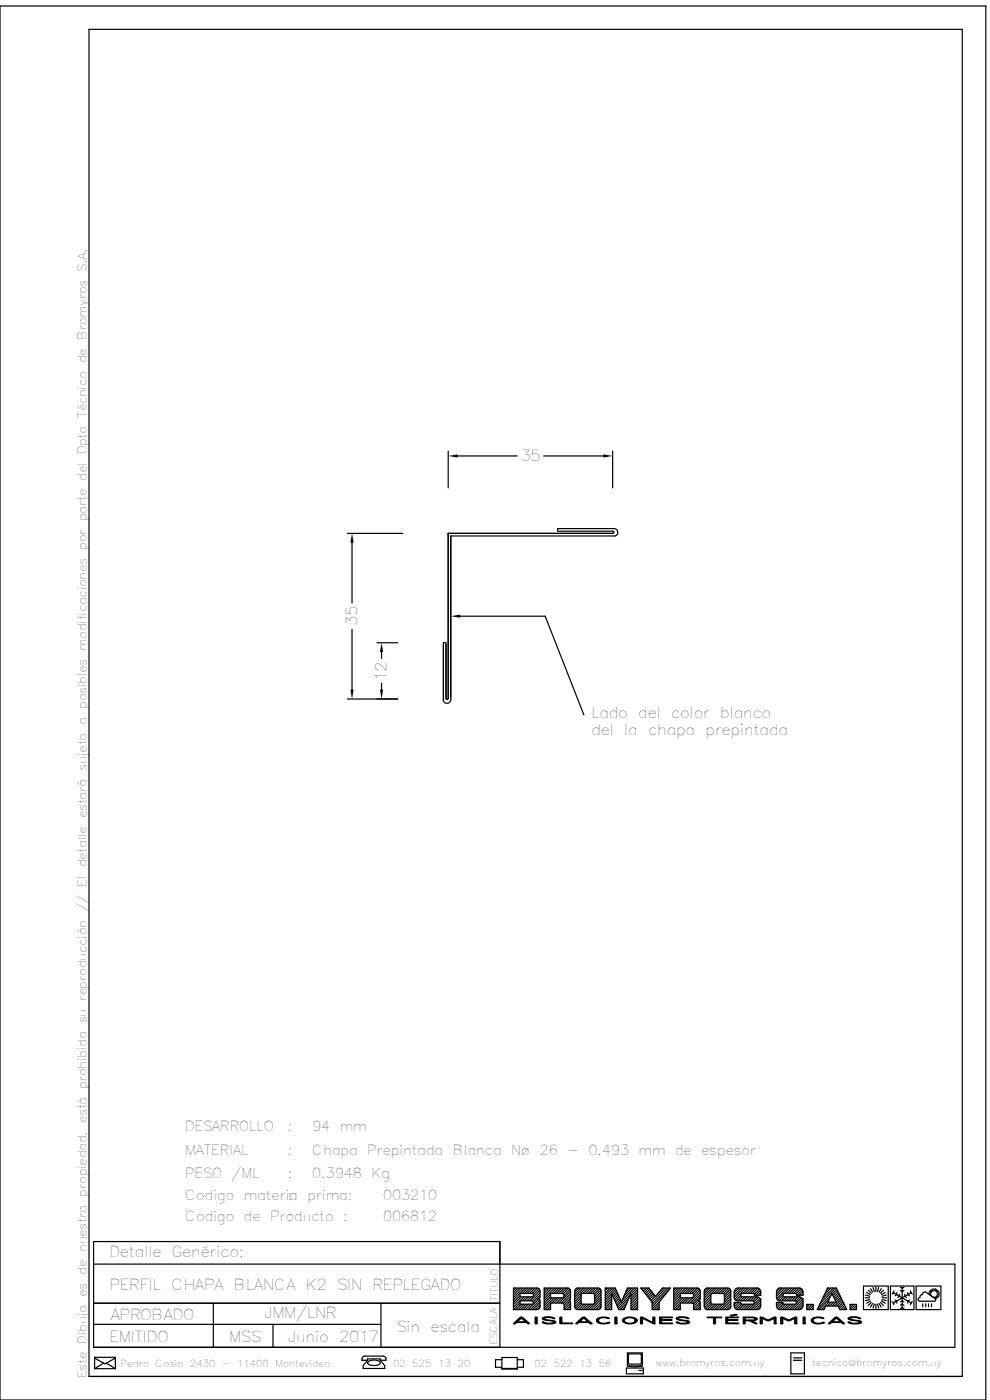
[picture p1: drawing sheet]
<svg xmlns="http://www.w3.org/2000/svg" width="210mm" height="297mm" viewBox="0 0 210 297" stroke-linecap="round" stroke-linejoin="round" font-family="sans-serif">
<g fill="none" stroke="#000" stroke-width=".25">
<path d="M0 1.3h209.1v295.7h-209.1zM18.9 6.2h185.2v285.8h-185.2zM95.1 95.7v7.8M97.1 96.7h12.6M115.3 96.7h12.7M130 95.7v7.8M73.7 113.2h11.7M74.7 115.1v12.8M95.1 113.2h34.9l.3-.3-.2-.2h-11.8v-.6h11.9a.8 .8 0 0 1 .8 .7 .8 .8 0 0 1-.5 .9h-34.9v34.7a.8 .8 0 0 1-.6 .8 .8 .8 0 0 1-.9-.5v-12.3h.5v11.9l.2 .1 .3-.2zM74.7 133.5v12.8M80 136.4h4.4M80.9 138.3v1.4"/>
<path d="M97.6 130.7h18.1l8.2 21M73.7 148.3h10.7M80.9 144.9v1.4M19.9 276.5h86.1M19.9 268.2h182.7v17.6h-182.7v-22.4h86.1v22.4M45.3 276.5v9.3M80.8 276.5v9.3M108.9 273.3h5.2l.2 .1 .3 .4v1.4l-.5 .3 .5 .4-.2 1.7-.4 .2h-5.1zM109.4 273.3l-.5 .4M109.9 273.3l-1 .9M110.3 276h2.6l.3 .2v.3l-.3 .2h-2.6zM110.3 274.4h2.6l.3 .2v.3l-.3 .2h-2.6z"/>
<path d="M110.3 276.4l-1.4 1.4M110.3 274.9l-1.4 1.4M110.4 273.3l-1.5 1.4M110.6 276.7l-1.2 1.1M110.6 275.1l-1.7 1.7M111 273.3l-2.1 2M111.1 276.7l-1.2 1.1M111.1 275.1l-2.2 2.2M111.5 273.3l-2.6 2.5M111.6 276.7l-1.2 1.1M111.6 275.1l-.8 .9M112 273.3l-1.2 1.1"/>
<path d="M112.1 276.7l-1.1 1.1M112.1 275.1l-.8 .9M112.5 273.3l-1.2 1.1M112.6 276.7l-1.1 1.1M112.6 275.1l-.8 .9M113 273.3l-1.2 1.1M113.5 273.3l-1.1 1.1M114 273.3l-1.1 1.1M114.3 275.6l-2.3 2.2M114.3 273.4l-1.1 1.2M114.5 275.4l-.1 .1M114.5 277.4l-.4 .4"/>
<path d="M114.5 275.8l-2 2M114.5 273.8l-2.1 2.2M114.6 276.9l-1.1 .9M114.6 276.3l-1.6 1.5M114.6 274.8l-1.4 1.4M114.6 274.3l-1.7 1.7M115.6 273.3l-.2 .1M116.1 273.3l-.7 .6M116.6 273.3l-1.2 1.1M116.8 274.4h2.4a.47 .47 0 0 1 .5 .5 .47 .47 0 0 1-.5 .4h-2.4zM116.8 277.7l-.2 .1M116.8 277.2l-.7 .6"/>
<path d="M116.8 276.6l-1.2 1.2M116.8 275.1l-1.4 1.4M116.8 274.6l-1.4 1.4M117.1 275.3l-1.7 1.7M117.1 273.3l-1.7 1.7M117.6 275.3l-2.2 2.2M117.6 273.3l-2.2 2.2M118.1 275.3l-1.1 1.1M118.2 273.3l-1.2 1.1M118.6 275.3l-1.1 1.1M118.7 273.3l-1.2 1.1M119.1 275.3l-1 1.1"/>
<path d="M119.2 273.3l-1.2 1.1M119.7 273.3l-1.2 1.1M119.7 276.8v1M120.2 273.3l-1.2 1.1M120.6 273.3l-1.1 1.2M120.9 273.6l-1.2 1.2M120.9 276.1l-1.2 1.3M121 273.9l-.1-.4-.3-.2h-5.2v4.5h1.4v-1.4h2.6l.3 .4M121 275.5l-.1 .3-.3 .1 .4 .4v1.5h-1.3M121 277.5l-.3 .3M121 277l-.8 .8M121 276.5l-1.3 1.3"/>
<path d="M121 275.5l-1.3 1.4M121 275l-1.5 1.5M121 274.4l-1.9 2M121 273.9l-2.4 2.5M121 273.9v1.6M122.1 273.4l.3-.1h4.6l.3 .1 .2 .4v3.5l-.2 .4-.3 .1h-4.5l-.4-.1-.2-.4v-3.5zM122.8 273.3l-.9 .8M123.3 276.4l-1.3 1.2M123.3 275.8l-1.4 1.4M123.3 275.3l-1.4 1.4M123.3 274.8l-1.4 1.4M123.3 273.3l-1.4 1.3"/>
<path d="M123.4 274.5l2.6-.1 .2 .3-.1 1.8-.2 .2-2.5-.1-.1-.2v-1.7zM123.4 276.6l-1.1 1.2M123.8 273.3l-1.9 1.8M124 276.7l-1.2 1.1M124.3 273.3l-2.4 2.3M124.5 276.7l-1.2 1.1M124.8 273.3l-1.1 1.1M125 276.7l-1.2 1.1M125.3 273.3l-1.1 1.1M125.5 276.7l-1.2 1.1M125.9 273.3l-1.2 1.1M126.4 273.3l-1.2 1.1"/>
<path d="M126.9 273.3l-1.2 1.1M127.3 273.4l-1.2 1.1M127.5 273.7l-1.3 1.3M127.5 277.2l-.6 .6M127.5 276.7l-1.1 1.1M127.5 276.2l-1.6 1.6M127.5 275.7l-2.2 2.1M127.5 275.2l-2.7 2.6M127.5 274.7l-1.3 1.4M127.5 274.2l-1.3 1.3M128.4 273.3h2.1l1.3 2.9 1.3-2.9h2.2v4.5h-1.4v-3.4l-1.5 3.4h-1.1l-1.5-3.4v3.4h-1.4zM128.9 273.3l-.5 .5"/>
<path d="M129.5 273.3l-1.1 1M129.8 277.6l-.3 .2M129.8 277.1l-.8 .7M129.8 276.5l-1.4 1.3M129.8 276l-1.4 1.4M129.8 275.5l-1.4 1.4M129.8 275l-1.4 1.4M129.8 274.5l-1.4 1.3M130 273.3l-1.6 1.5M130.5 273.3l-2.1 2M130.6 273.6l-.8 .8M130.8 273.9l-.8 .9"/>
<path d="M131 274.3l-.9 .9M131.1 274.7l-.8 .8M131.3 275l-.9 .9M131.4 275.4l-.8 .8M131.6 275.7l-.9 .9M131.7 276.1l-.8 .8M132.6 277.3l-.6 .5M133 276.4l-1.5 1.4M133.4 275.5l-2.2 2.2M133.6 273.3l-.8 .8M133.8 274.6l-2.8 2.7M134.1 273.3l-1.7 1.7"/>
<path d="M134.6 273.3l-2.6 2.6M135.1 273.3l-1.2 1.2M135.3 277.7l-.2 .1M135.3 277.2l-.7 .6M135.3 276.7l-1.2 1.1M135.3 276.2l-1.4 1.4M135.3 275.7l-1.4 1.4M135.3 275.2l-1.4 1.4M135.3 274.7l-1.4 1.3M135.3 274.2l-1.4 1.3M135.3 273.6l-1.4 1.4M135.9 273.3h1.7l1.5 1.7 1.4-1.7h1.7l-2.4 3v1.5h-1.5v-1.5z"/>
<path d="M136.1 273.3h-.1M136.7 273.3l-.5 .3M137.2 273.3l-.7 .6M137.7 273.3l-1 .9M137.9 273.6l-1 .9M138.1 273.9l-.9 .9M138.3 274.1l-.9 1M138.6 274.4l-1 .9M138.8 274.7l-1 .9M139 275l-.9 .9M139.8 277.8h.1M139.8 277.3l-.6 .5"/>
<path d="M139.8 276.8l-1.1 1M139.8 276.3l-1.5 1.4M140.8 273.3l-1.3 1.2M141.3 273.3l-3 2.9M141.8 273.3l-3.5 3.4M141.9 273.6l-3.6 3.6M142.9 273.3h5.2l.2 .1 .2 .4v1.8l-.4 .3 .4 .4v1.5h-1.3v-1.1l-.3-.3h-2.6v1.4h-1.4zM143.3 273.3l-.4 .3M143.8 273.3l-.9 .9M144.3 274.4h2.4a.47 .47 0 0 1 .5 .5 .47 .47 0 0 1-.5 .4h-2.4zM144.3 277.5l-.4 .3M144.3 276.9l-.9 .9"/>
<path d="M144.3 274.9l-1.4 1.3M144.4 275.3l-1.5 1.4M144.4 273.3l-1.5 1.4M144.9 275.3l-2 1.9M144.9 273.3l-2 1.9M145.4 275.3l-2.5 2.5M145.4 273.3l-2.5 2.4M145.9 275.3l-1.1 1.1M145.9 273.3l-1.1 1.1M146.4 275.3l-1.1 1.1M146.4 273.3l-1.1 1.1M146.9 273.3l-1.1 1.1"/>
<path d="M147.4 273.3l-1.1 1.1M148 273.3l-1.2 1.1M148.3 273.4l-1.2 1.2M148.3 276l-1.1 1.1M148.5 273.7l-2.7 2.7M148.5 277.3l-.5 .5M148.5 276.8l-1 1M148.5 276.3l-1.3 1.4M148.5 275.3l-1.4 1.3M148.5 274.7l-1.6 1.7M148.5 274.2l-2.2 2.2M149.6 273.4l.3-.1h4.7l.2 .1 .2 .4v3.5l-.1 .3-.5 .2h-4.4l-.4-.1-.2-.5v-3.3z"/>
<path d="M150 273.3l-.6 .6M150.5 273.3l-1.1 1.1M150.8 276.1l-1.3 1.3M150.8 275.6l-1.4 1.3M150.8 275l-1.4 1.4M150.8 274.5l.2-.1 2.5 .1 .2 .2-.1 1.8-.2 .2h-2.4l-.2-.1zM150.8 276.6l-1.1 1.1M151 273.3l-1.6 1.6M151.2 276.7l-1.1 1.1M151.6 273.3l-2.2 2.1M151.7 276.7l-1.1 1.1M152.1 273.3l-2.7 2.6"/>
<path d="M152.2 276.7l-1.1 1.1M152.6 273.3l-1.2 1.1M152.7 276.7l-1.1 1.1M153.1 273.3l-1.1 1.1M153.2 276.7l-1.1 1.1M153.6 273.3l-1.1 1.1M154.1 273.3l-1.1 1.1M154.6 273.3l-1.1 1.1M154.9 273.5l-1.2 1.2M155 277l-.8 .8M155 276.5l-1.3 1.3M155 276l-1.9 1.8"/>
<path d="M155 275.5l-2.4 2.3M155 274.9l-1.3 1.4M155 274.4l-1.3 1.4M155 273.9l-1.3 1.4M156.2 276.3l-.5 .5M156.7 276.3l-.9 .9M156.7 273.3l-1 .9M157.1 274.9l.3-.5h2.5l.1 .4h1.4v-.9l-.5-.6h-4.6l-.3 .1-.3 .7v1.2l.3 .5 .5 .2h3.3l.2 .4-.2 .3h-2.6l-.1-.4h-1.4v.7l.3 .6 .5 .2h4.2l.5-.3 .2-1.7-.4-.5-.3-.2h-3.3M157.1 274.9l.3 .2M157.1 276.4l-1.1 1.2M157.1 274.9l-1 1M157.2 273.3l-1.5 1.4"/>
<path d="M157.4 276.7l-1.1 1.1M157.4 275.1l-.8 .9M157.7 273.3l-2 1.9M157.9 276.7l-1.1 1.1M157.9 275.1l-.8 .9M158.2 273.3l-2.3 2.3M158.4 276.7l-1.1 1.1M158.4 275.1l-.8 .9M158.7 273.3l-1.1 1.1M158.9 276.7l-1.1 1.1M158.9 275.1l-.8 .9M159.3 273.3l-1.2 1.1"/>
<path d="M159.4 276.7l-1.1 1.1M159.5 275.1l-.9 .9M159.8 273.3l-1.1 1.1M160 275.1l-.9 .9M160.3 273.3l-1.1 1.1M160.5 275.1l-.9 .9M160.8 273.3l-1.1 1.1M160.9 275.2l-.9 .9M161.1 273.5l-1.1 1.1M161.2 275.5l-2.4 2.3M161.2 277.5l-.2 .2M161.3 273.8l-1 1"/>
<path d="M161.4 275.5h.1M161.4 276.8l-1 1M161.4 276.3l-1.6 1.5M161.4 275.8l-2.1 2M161.4 274.2l-.5 .6M164.9 276.3l-.2 .3M165.4 276.3l-.7 .8M165.4 273.3l-.7 .7M165.9 273.3l-1.2 1.2M166 276.3l-1.2 1.2M166.1 274.7l.2 .4h3.3l.4 .2 .3 .7-.1 1.5-.6 .3h-4.2l-.5-.2-.2-.6M166.1 274.7l-1.1 1.1"/>
<path d="M166.2 276.6l-1.1 1.1M166.2 275.1l-.9 .9M166.4 274.4l-.3 .3M166.4 274.4h2.5l.1 .4h1.3v-.9l-.2-.5-.3-.1h-4.5l-.4 .2-.2 .4v1.5l.3 .4 .4 .2h3.3l.3 .1v.3M166.5 273.3l-1.8 1.7M166.6 276.7l-1.1 1.1M166.7 275.1l-.9 .9M167 273.3l-2.2 2.2M167.1 276.7l-1.1 1.1M167.2 275.1l-.9 .9M167.5 273.3l-1.1 1.1M167.6 276.7l-1.1 1.1"/>
<path d="M167.7 275.1l-.9 .9M168 273.3l-1.1 1.1M168.2 276.7l-1.2 1.1M168.2 275.1l-.8 .9M168.5 273.3l-1.1 1.1M168.7 276.7h-2.5l-.1-.4h-1.4v.7M168.7 276.7l-1.1 1.1M168.7 275.1l-.8 .9M169 276.4l-.3 .3M169 273.3l-1.1 1.1M169.2 275.1l-.8 .9M169.5 273.3l-1.1 1.1"/>
<path d="M169.7 275.2l-.8 .8M170 273.4l-1.1 1M170.1 275.3l-1.1 1.1M170.2 273.6l-1.1 1.2M170.3 275.6l-2.2 2.2M170.3 277.1l-.7 .7M170.3 275.5h.1M170.3 276.6l-1.2 1.2M170.3 276.1l-1.7 1.7M170.3 274.5l-.2 .3M170.3 274l-.7 .8M171.2 276.7h1.3v1.1h-1.3z"/>
<path d="M171.2 276.7v.1M171.7 276.7l-.5 .6M172.3 276.7l-1.1 1.1M172.5 277.5l-.3 .3M172.5 277l-.8 .8M174.9 277.7l-.1 .1M175.6 273.3h1.8l2.2 4.5h-1.4l-.4-.7h-2.6l-.4 .7h-1.4zM175.7 273.3l-.3 .3M175.8 276.3l-1.6 1.5M175.9 275.7l-2.2 2.1M176.2 273.3l-1.3 1.3M176.3 276.3l-.8 .8"/>
<path d="M176.4 274.7l-2.9 2.9M176.5 274.4l.9 1.9h-1.8zM176.8 273.3l-2.3 2.2M176.8 276.3l-.8 .8M177.3 273.3l-3.4 3.3M177.3 276.3l-.8 .8M177.5 273.5l-1 1M177.7 273.9l-1 .9M177.9 274.2l-1 1M178.1 274.5l-1.1 1M178.2 274.9l-1 1M178.4 275.3l-1 .9"/>
<path d="M178.5 275.6l-1.5 1.5M178.7 275.9l-1.2 1.2M178.9 276.3l-1 1M179 276.6l-.9 1M179.2 277l-.8 .8M179.4 277.3l-.5 .5M179.5 277.7l-.1 .1M180.3 276.7h1.4v1.1h-1.4zM180.5 276.7l-.2 .2M181 276.7l-.7 .7M181.5 276.7l-1.1 1.1M181.7 277.6l-.3 .2"/>
<path d="M181.7 277.1l-.8 .7M183.2 272.8h5.2v5h-5.2zM183.6 275.3h.8M183.6 274.7l.9 .3M183.9 274.2l.7 .5M184.2 273.7l.6 .7M184.5 275.7l-.9 .2M184.6 276l-.7 .5M184.7 273.4l.4 .8M184.8 276.3l-.6 .6M185.1 276.5l-.4 .8M185.2 273.1l.3 .9"/>
<path d="M185.5 276.6l-.3 .9M185.8 273.1v.9M185.8 276.7v.9M186.1 276.6l.3 .9M186.4 273.1l-.3 .9M186.5 276.5l.4 .8M186.8 276.3l.6 .6M186.9 273.4l-.4 .8M187 276l.8 .5M187.1 275.7l.9 .2M187.2 275.3h.9M187.4 273.7l-.6 .7"/>
<path d="M187.8 274.2l-.8 .5M188 274.7l-.9 .3M188.9 272.8h5v5h-5zM189.2 276.1l.4 .3v.4M189.4 274.2l2 1.1M189.6 273.9v.4l-.4 .2M189.9 275.8l.3 .2v.5M190.2 274.2v.5l-.3 .2M190.8 274.6v.4l-.3 .3M191 276.2l.4-.2 .4 .2M191 276.9l.4-.2 .4 .2M191 277.6l.4-.2 .4 .2"/>
<path d="M191 273.8l.4 .2 .4-.2M191 273.1l.4 .2 .4-.2M191.4 273.1v4.5M191.4 275.3l2 1.2M191.4 275.3l-2 1.2M191.9 274.6v.4l.4 .3M192.6 274.2v.5l.4 .2M193 275.8l-.4 .2v.5M193.2 273.9v.4l.3 .2M193.4 274.2l-2 1.1M193.5 276.1l-.3 .3v.4M194.4 272.8h5.2v5h-5.2z"/>
<path d="M195.3 274.8l.4-.1a.5 .5 0 0 1 .7-.5l2 1.3 .1 .4-.3 .2h-3a.4 .4 0 0 1-.4-.4 .4 .4 0 0 1 .4-.4zM195.7 276.6v.6M196.4 276.6v.6M197 276.6v.6M197 274.5h.5M197.1 274.2l.4 .1M197.2 273.9l.4 .3M197.4 273.7l.3 .3M197.5 274.7h-.2M197.6 274.9h-.1M197.6 273.5l.2 .4M197.6 276.6v.6"/>
<path d="M197.7 275h.1M197.8 275.1l.1 .1M197.9 273.4l.1 .5M198 275.2h.1M198.2 273.4v.4M198.2 275.2v.1M198.3 275.2l.1 .3M198.5 273.4l-.2 .5M198.5 275.1l.2 .4M198.6 275l.4 .3M198.7 273.5l-.2 .4M198.8 274.9l.3 .2"/>
<path d="M198.8 274.7l.5 .1M198.8 274.5h.5M199 273.7l-.4 .3M199.1 273.9l-.3 .3M199.3 274.2l-.5 .1M19.9 281h60.9M20.1 290.4v-2.4h4.4v2.4M20.1 290.4h4.4M20.1 288.1l2.2 1.2 2.2-1.2M22 289.2l-1.9 1.2M22.6 289.2l1.9 1.2M57.9 281v4.8"/>
<path d="M78 288.6h-1.2v-.4l.2-.3 .3-.2h4.1l.4 .3 .1 .6h-1.2M78 288.6v-.3h2.7v.3M78 288.6l-1 1.1v.6h4.6v-.6l-.9-1.1M78.1 288.9a1.95 1.95 0 0 1 2.6 .2 1.86 1.86 0 0 1-2.4 .4l-.3-.4zM106.5 288h3.2v2.4h-3.2zM106.5 290.3h3.2M106.5 288.5h-1.4v1.6h1.4M109.7 288.5h1.3v1.6h-1.3M132.9 290.2h3.6v1.3h-3.6zM133.1 289.8l1.2 .2 2-.2M133.1 289.8v-2.8h3.2v2.8M133.1 289.8h3.2"/>
<path d="M133.4 287.3h2.6v2l-2.6 .1-.1-.2zM135.5 290.7h.8M167.8 287h2.8v4.5h-2.8zM168.3 288.6h1.8M168.3 288.1h1.8"/>
</g>
<path d="M108.9 280.8l1.5-1.4h.4l1.6 1.4-.3 .1-.4-.3h-2.1l-.4 .3zM109.8 280.4h1.7l-.9-.7zM113.5 279.4h.5l-.1 1.5-.4-.1zM115.1 279.6a2.66 2.66 0 0 1 2.6 .1h-.4a2.35 2.35 0 0 0-1.8 0l.3 .3 1.8 .2 .3 .2v.3a3 3 0 0 1-2.9-.2l.2-.1a2.77 2.77 0 0 0 2.2 .2v-.2l-.3-.1-1.7-.3-.3-.1zM118.7 279.4h.5v1.3h2.2l.1 .1h-2.8zM122.1 280.8l1.5-1.4h.4l1.6 1.4-.3 .1-.4-.3h-2.1l-.4 .3zM123 280.4h1.7l-.9-.7zM126.8 279.7a2.73 2.73 0 0 1 2.5 0h-.3a1.89 1.89 0 0 0-2 .3 .95 .95 0 0 0 1.3 .7l.8-.2 .2 .1a3.1 3.1 0 0 1-2.6 0l-.2-.3v-.3zM130.4 279.4h.5v1.4l-.1 .1-.4-.1zM132.2 279.7a2.57 2.57 0 0 1 3 .3v.3a2.37 2.37 0 0 1-3.2 0v-.3zM132.6 279.8l-.1 .2a1.07 1.07 0 0 0 1.4 .7l.4-.1a.5 .5 0 0 0 .4-.4 .5 .5 0 0 0-.4-.5l-1-.1zM135.8 279.4h.5l2.2 1.1v-1.1h.4v1.4h-.3l-2.3-1.1v1.1h-.5zM139.9 279.4h2.8l-.1 .2h-2.2v.4h2.2l-.1 .1h-2.1v.6h2.2l.1 .1h-2.8zM143.5 279.6a2.59 2.59 0 0 1 2.7 .1h-.5a2.35 2.35 0 0 0-1.8 0l.3 .3 1.8 .2 .3 .2v.3a3 3 0 0 1-2.9-.2l.2-.1a2.47 2.47 0 0 0 2.2 .2v-.2l-.3-.1-1.7-.3-.3-.1zM150 279.4h3l.2 .1-1.4 .1v1.2l-.3 .1-.2-.1v-1.2h-1.2zM155 279l1.1-.2 .3 .1-1.2 .2h-.3zM154 279.4h2.7l-.1 .2h-2.2v.4h2.2l-.1 .1h-2.1v.6h2.2l.1 .1h-2.7zM157.6 279.4l2.6 .1 .4 .2v.2l-.2 .2-.9 .1 1.1 .6h-.4l-1.2-.6h-.9v.6h-.5zM158.1 279.6v.4h1.5a.29 .29 0 0 0 .4 0 .29 .29 0 0 0 .1-.3zM161.2 279.4h.6l1.1 .6 1.6-.6 .1 1.4h-.4v-1.1l-1.2 .5-1.3-.5v1.1h-.5zM165.6 279.4h.5l1.2 .6 1.2-.6h.5v1.4h-.4v-1.1l-1.2 .5-1.3-.5v1.1h-.5zM170.3 279.4h.5v1.4l-.1 .1-.4-.1zM172.3 279.7a2.77 2.77 0 0 1 2.5 0h-.4a1.76 1.76 0 0 0-1.9 .3 1.02 1.02 0 0 0 1.4 .7l1-.2a1.01 1.01 0 0 1-1.1 .4l-1.1-.1a.67 .67 0 0 1-.6-.8zM175.7 280.8l1.5-1.4h.4l1.6 1.4-.3 .1-.4-.3h-2.1l-.4 .3zM176.6 280.4h1.7l-.9-.7zM179.9 279.6a2.59 2.59 0 0 1 2.7 .1h-.5a2.34 2.34 0 0 0-1.7 0l.3 .3 1.8 .2 .3 .2v.3a3.1 3.1 0 0 1-2.9-.2l.2-.1a2.18 2.18 0 0 0 2.2 .2v-.2l-.3-.1-1.8-.3-.3-.1z" fill="#000" stroke="#000" stroke-width=".21"/>
<path d="M95.1 96.7l2-.3v.7zM128 96.4l2 .3-2 .4zM74.7 113.2l.3 1.9h-.7zM80.9 136.4l.4 1.9h-.7zM95.6 130.7l2-.3v.7zM74.3 146.3h.7l-.3 2zM80.6 146.3h.7l-.4 2z" fill="#000"/>
<g font-size="3.2">
<text x="110.4" y="97.8">35</text>
<text x="75.7" y="132.8" transform="rotate(-90 75.7 132.8)">35</text>
<text x="82" y="144.6" transform="rotate(-90 82 144.6)">12</text>
<text x="125.4" y="152.3">Lado del color blanco</text>
<text x="125.4" y="155.9">del la chapa prepintada</text>
<text x="23.2" y="266.7">Detalle Genérico:</text>
<text x="23.2" y="273.7">PERFIL CHAPA BLANCA K2 SIN REPLEGADO</text>
<text x="23.5" y="280">APROBADO</text>
<text x="56" y="279.7">JMM/LNR</text>
<text x="23.2" y="284.8">EMITIDO</text>
<text x="48.6" y="284.8">MSS</text>
<text x="61.1" y="284.7">Junio 2017</text>
<text x="84.1" y="282.7">Sin escala</text>
</g>
<g font-size="2.9">
<text x="39.2" y="240">DESARROLLO</text>
<text x="61" y="240">:</text>
<text x="66.2" y="240">94 mm</text>
<text x="39.2" y="245">MATERIAL</text>
<text x="61" y="245">:</text>
<text x="66.2" y="245">Chapa Prepintada Blanca Nø 26 - 0.493 mm de espesor</text>
<text x="39.2" y="250">PESO /ML</text>
<text x="61" y="250">:</text>
<text x="66.2" y="250">0.3948 Kg</text>
<text x="39.2" y="254.6">Codigo materia prima:</text>
<text x="61" y="254.6">:</text>
<text x="81.2" y="254.6">003210</text>
<text x="39.2" y="259">Codigo de Producto :</text>
<text x="61" y="259">:</text>
<text x="81.2" y="259">006812</text>
</g>
<text font-size="2.5" x="18.3" y="292.4" transform="rotate(-90 18.3 292.4)">Este Dibujo es de nuestra propiedad. está prohibida su reproducción // El detalle estará sujeto a posibles modificaciones por parte del Dpto Técnico de Bromyros S.A.</text>
<g font-size="2">
<text x="105.6" y="276" transform="rotate(-90 105.6 276)">TÍTULO</text>
<text x="105.5" y="285.3" transform="rotate(-90 105.5 285.3)">ESCALA</text>
<text x="25.5" y="290">Pedro Cosio 2430 - 11400 Montevideo</text>
<text x="83.4" y="289.9">02 525 13 20</text>
<text x="113.3" y="289.9">02 522 13 56</text>
<text x="139" y="289.8">www.bromyros.com.uy</text>
<text x="172.3" y="289.8">tecnica@bromyros.com.uy</text>
</g>
</svg>
